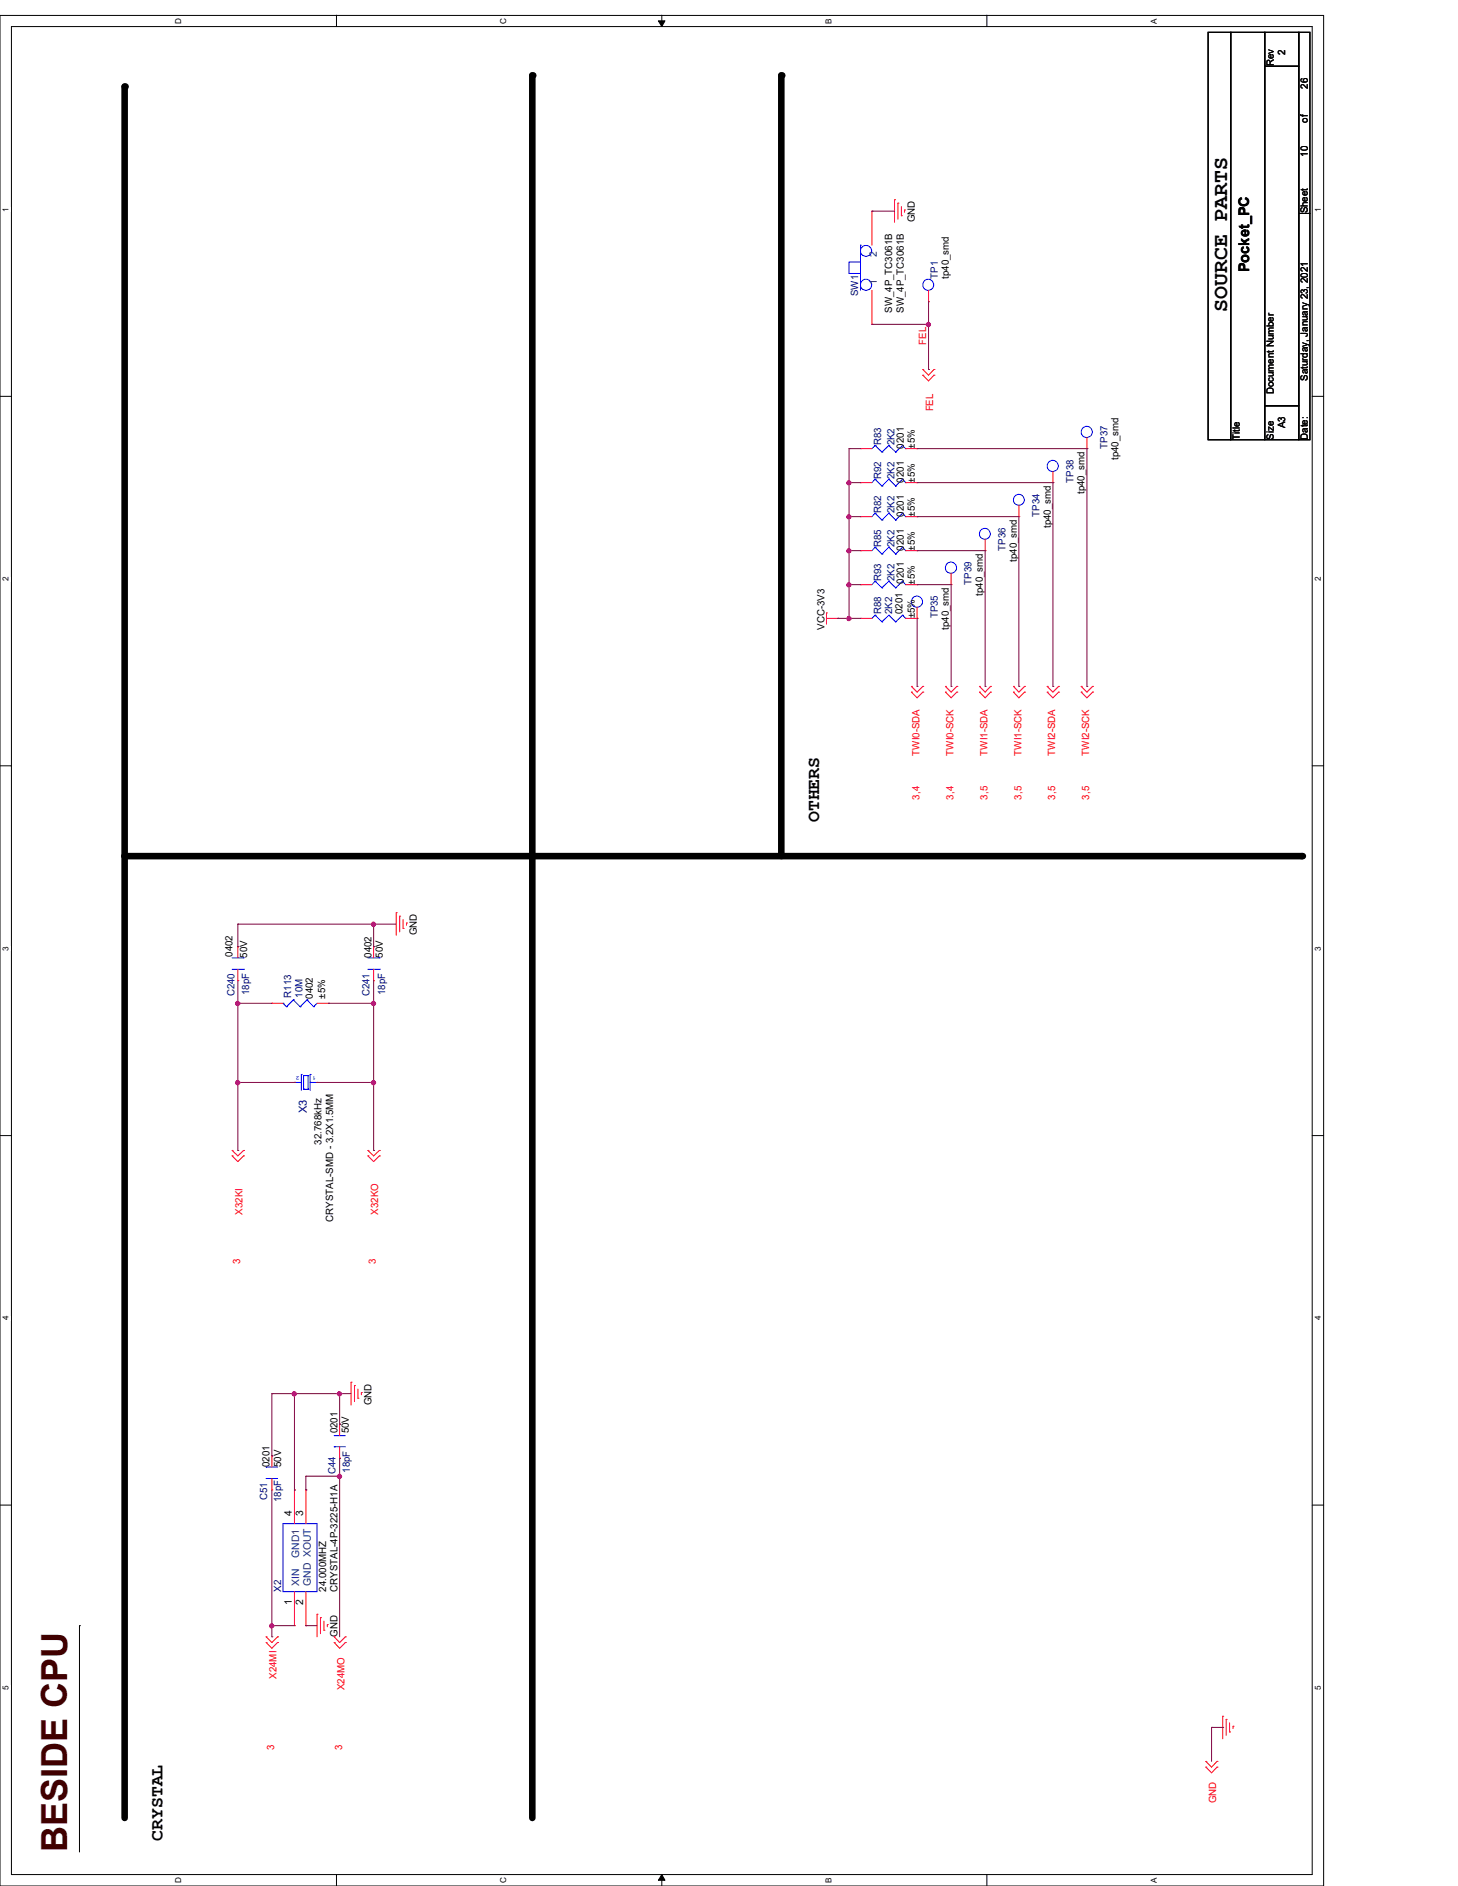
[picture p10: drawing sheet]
<svg xmlns="http://www.w3.org/2000/svg" width="216mm" height="279mm" viewBox="0 0 216 279" stroke-linecap="round" stroke-linejoin="round" font-family="sans-serif">
<path d="M0 2.3h196v277.1h-196zM1.7 3.9h192.6v273.8h-192.6z" fill="none" stroke="#000" stroke-width=".15"/>
<g fill="#fff">
<path d="M.2 249.7h1.3v.7h-1.3z"/>
<path d="M194.5 249.7h1.3v.7h-1.3z"/>
</g>
<path d="M0 223h1.7M194.3 223h1.7" fill="none" stroke="#000" stroke-width=".15"/>
<g fill="#fff">
<path d="M.2 195h1.3v.6h-1.3z"/>
<path d="M194.5 195h1.3v.6h-1.3z"/>
</g>
<path d="M0 168.2h1.7M194.3 168.2h1.7" fill="none" stroke="#000" stroke-width=".15"/>
<g fill="#fff">
<path d="M.2 140.3h1.3v.6h-1.3z"/>
<path d="M194.5 140.3h1.3v.6h-1.3z"/>
</g>
<path d="M0 113.5h1.7M194.3 113.5h1.7" fill="none" stroke="#000" stroke-width=".15"/>
<g fill="#fff">
<path d="M.2 85.5h1.3v.6h-1.3z"/>
<path d="M194.5 85.5h1.3v.6h-1.3z"/>
</g>
<path d="M0 58.7h1.7M194.3 58.7h1.7" fill="none" stroke="#000" stroke-width=".15"/>
<g fill="#fff">
<path d="M.2 30.7h1.3v.7h-1.3z"/>
<path d="M194.5 30.7h1.3v.7h-1.3z"/>
<path d="M25.7 278.1h1.4v.9h-1.4z"/>
<path d="M25.7 2.7h1.4v.8h-1.4z"/>
<path d="M73.9 278.1h1.3v.9h-1.3z"/>
<path d="M73.9 2.7h1.3v.8h-1.3z"/>
</g>
<path d="M49.8 2.2v1.7M49.8 277.7v1.7" fill="none" stroke="#000" stroke-width=".15"/>
<g fill="#fff">
<path d="M122 278.2h1.4v.8h-1.4z"/>
<path d="M122 2.8h1.4v.7h-1.4z"/>
</g>
<path d="M97.5 3.1h1l-.5 .8zM98 2.2v1.7M98 277.7l.5 .9h-1zM98 277.7v1.7" fill="none" stroke="#000" stroke-width=".15"/>
<path d="M97.5 3.1h1l-.5 .8zM98 277.7l.5 .9h-1z" fill="#000"/>
<g fill="#fff">
<path d="M170.2 278.2h1.3v.8h-1.3z"/>
<path d="M170.2 2.8h1.3v.7h-1.3z"/>
</g>
<path d="M146.1 2.2v1.7M178.9 4.8h3.3v60.4h-3.3zM182.2 4.8h5.1v60.4h-5.1zM187.3 9.8h5v50.3h-5zM187.3 4.8h5v5h-5zM192.3 4.8h1.7v26.8h-1.7zM192.3 31.6h1.7v33.6h-1.7zM187.3 60.1h5v5.1h-5zM11.8 240.8h.1M11.8 240.8v33.6M146.1 277.7v1.7" fill="none" stroke="#000" stroke-width=".15"/>
<path d="M18.5 12.8v256.5M78.8 11.2v258.1M115.7 11.2v115.6M18.5 126.8h174.3" fill="none" stroke="#000" stroke-width=".97"/>
<g fill="#000">
<circle cx="18.5" cy="12.8" r=".49"/>
<circle cx="78.8" cy="11.2" r=".49"/>
<circle cx="115.7" cy="11.2" r=".49"/>
<circle cx="18.5" cy="126.8" r=".49"/>
<circle cx="78.8" cy="126.8" r=".49"/>
<circle cx="192.8" cy="126.8" r=".49"/>
</g>
<g fill="none" stroke="#f00" stroke-width=".15">
<path d="M129.1 31.3h.1M129.1 31.3v5M132.5 29.6h.1M132.5 29.6v3.3M133 30.1h.1M133 30.1v2.4M133.5 32h.1M133.5 30.6v1.4M133.9 31.1h.1M133.9 31.1v.4M129.1 48h.1M129.1 43v5"/>
<path d="M136.7 55.6h.1M136.7 54.7h.1M136.7 55.6l.8 .8 .8-.8M136.7 54.7l.8 .9 .8-.9M137.5 44.7h.1M137.5 43v1.7M138.3 55.6h.1M138.3 54.7h.1M127.4 76.5h.1M127.4 71.5h.1M127.4 66.5h.1M127.4 76.5h1.7"/>
<path d="M127.4 71.5h1.7M127.4 66.5h1.7M134.1 76.5h1.7M134.1 71.5h1.7M134.1 66.5h1.7M135.8 76.5h.1M135.8 71.5h.1M135.8 66.5h.1M145.9 79.9v1.7M150.9 76.5h.1M150.9 74.8v1.7M155.9 71.5h.1"/>
<path d="M155.9 69.9v1.6M161 66.5h.1M161 64.8v1.7M122.4 90.8h.1M122.4 91.6h1.7M122.4 90.8v1.7M124.1 91.6h.1M127.4 91.6h.1M127.4 86.6h.1M127.4 81.6h.1M127.4 91.6h1.7M127.4 86.6h1.7"/>
<path d="M127.4 81.6h1.7M134.1 91.6h1.7M134.1 86.6h1.7M134.1 81.6h1.7M135.8 91.6h.1M135.8 86.6h.1M135.8 81.6h.1M135.8 90v1.6M140.8 86.6h.1M140.8 84.9v1.7M145.9 81.6h.1M135 102.5h.1"/>
<path d="M135 101.7h.1M135 102.5l.8 .9 .9-.9M135 101.7l.8 .8 .9-.8M136.7 102.5h.1M136.7 101.7h.1M140 102.5h.1M140 101.7h.1M140 102.5l.8 .9 .9-.9M140 101.7l.8 .8 .9-.8M141.7 102.5h.1M141.7 101.7h.1M145 102.5h.1"/>
<path d="M145 101.7h.1M145 102.5l.9 .9 .8-.9M145 101.7l.9 .8 .8-.8M146.7 102.5h.1M146.7 101.7h.1M150.1 102.5h.1M150.1 101.7h.1M150.1 102.5l.8 .9 .8-.9M150.1 101.7l.8 .8 .8-.8M151.7 102.5h.1M151.7 101.7h.1M155.1 102.5h.1"/>
<path d="M155.1 101.7h.1M155.1 102.5l.8 .9 .9-.9M155.1 101.7l.8 .8 .9-.8M156.8 102.5h.1M156.8 101.7h.1M160.1 102.5h.1M160.1 101.7h.1M160.1 102.5l.9 .9 .8-.9M160.1 101.7l.9 .8 .8-.8M161.8 102.5h.1M161.8 101.7h.1M58.7 135.2h.1"/>
<path d="M58.7 135.2v3.4M59.2 135.7h.1M59.2 135.7v2.3M59.7 137.5h.1M59.7 136.2v1.3M60.2 136.7h.1M60.2 136.7v.4M35.2 145.3h.1M35.2 140.3h.1M35.2 140.3v1.6M35.2 143.6v1.7M40.3 148.6h.1"/>
<path d="M40.3 148.6h1.6M46.9 148.6h1.7M48.6 148.6h.1M55.3 145.3h.1M55.3 140.3h.1M55.3 140.3v1.6M55.3 143.6v1.7M34.4 171.2h.1M34.4 170.4h.1M34.4 171.2l.8 .9 .9-.9M34.4 170.4l.8 .8 .9-.8M36.1 171.2h.1"/>
<path d="M36.1 170.4h.1M43.6 160.4h.1M46.9 160.4h.1M54.5 171.2h.1M54.5 170.4h.1M54.5 171.2l.8 .9 .9-.9M54.5 170.4l.8 .8 .9-.8M56.2 171.2h.1M56.2 170.4h.1M40.3 215.7h.1M40.3 215.7v1.6M40.3 219v1.7"/>
<path d="M50.3 211h.1M50.3 216h.1M50.3 211v1.7M50.3 214.3v1.7M52 204.8h.1M52 204.8v3.4M52.5 205.3h.1M52.5 205.3v2.3M53 207.1h.1M53 205.8v1.3M53.5 206.3h.1M53.5 206.3v.3"/>
<path d="M40.3 220.7h.1M43.6 220.7h.1M43.6 220.7v5M43.6 235.8v5M45.3 220.7h.1M45.3 220.7v5M45.3 235.8v5M46.9 239.1h.1M46.9 239.1v3.4M47.5 239.6h.1M47.5 239.6v2.4M39.4 243.3h.1"/>
<path d="M39.4 242.5h.1M39.4 243.3l.9 .9 .8-.9M39.4 242.5l.9 .8 .8-.8M41.1 243.3h.1M41.1 242.5h.1M43.6 240.8h.1M45.3 240.8h.1M48 241.5h.1M48 240.2v1.3M48.5 240.7h.1M48.5 240.7v.3M49.5 243.3h.1"/>
<path d="M49.5 242.5h.1M49.5 243.3l.8 .9 .8-.9M49.5 242.5l.8 .8 .8-.8M51.1 243.3h.1M51.1 242.5h.1M181.1 254.3h.1M181.1 254.3v3.3M181.6 254.7h.1M181.6 254.7v2.4M182.1 256.6h.1M182.1 255.2v1.4M182.6 255.7h.1"/>
<path d="M182.6 255.7v.4M178.6 261.8h.1M178.6 260.9h.1M178.6 261.8l.8 .8 .8-.8M178.6 260.9l.8 .9 .8-.9M180.2 261.8h.1M180.2 260.9h.1"/>
</g>
<g fill="none" stroke="#00f" stroke-width=".15">
<path d="M125.7 38.8h1.7v1.7h-1.7zM127.4 36.3h.1M127.4 36.3v6.7M129.6 76h.1M129.6 71h.1M129.6 66h.1M129.6 76l-.5 .5M129.6 76l1 1M129.6 71l-.5 .5M129.6 71l1 1M129.6 66l-.5 .5M129.6 66l1 1"/>
<path d="M130.6 77h.1M130.6 72h.1M130.6 67h.1M131.6 76h.1M131.6 71h.1M131.6 66h.1M131.6 76l-1 1M131.6 76l1 1M131.6 71l-1 1M131.6 71l1 1M131.6 66l-1 1M131.6 66l1 1"/>
<path d="M132.6 77h.1M132.6 72h.1M132.6 67h.1M133.6 76h.1M133.6 71h.1M133.6 66h.1M133.6 76l-1 1M133.6 76l.5 .5M133.6 71l-1 1M133.6 71l.5 .5M133.6 66l-1 1M133.6 66l.5 .5"/>
<path d="M134.1 76.5h.1M134.1 71.5h.1M134.1 66.5h.1M129.6 91.1h.1M129.6 86.1h.1M129.6 81.1h.1M129.6 91.1l-.5 .5M129.6 91.1l1 1M129.6 86.1l-.5 .5M129.6 86.1l1 1M129.6 81.1l-.5 .5M129.6 81.1l1 1"/>
<path d="M130.6 92.1h.1M130.6 87.1h.1M130.6 82.1h.1M131.6 91.1h.1M131.6 86.1h.1M131.6 81.1h.1M131.6 91.1l-1 1M131.6 91.1l1 1M131.6 86.1l-1 1M131.6 86.1l1 1M131.6 81.1l-1 1M131.6 81.1l1 1"/>
<path d="M132.6 92.1h.1M132.6 87.1h.1M132.6 82.1h.1M133.6 91.1h.1M133.6 86.1h.1M133.6 81.1h.1M133.6 91.1l-1 1M133.6 91.1l.5 .5M133.6 86.1l-1 1M133.6 86.1l.5 .5M133.6 81.1l-1 1M133.6 81.1l.5 .5"/>
<path d="M134.1 91.6h.1M134.1 86.6h.1M134.1 81.6h.1M34.4 143.6h1.7M34.4 141.9h1.7M36.1 143.6h.1M36.1 141.9h.1M41.9 148.6h.1M41.9 148.6l.5 .5M42.4 149.1h.1M43.4 148.1h.1M43.4 148.1l1 1"/>
<path d="M43.4 148.1l-1 1M44.4 149.1h.1M44.6 159.2h.1M44.6 159.2v2.3M45 159.3h.1M45 159.3h.6M45 159.3v2.1M45.5 148.1h.1M45.5 148.1l.9 1M45.5 148.1l-1.1 1M45.6 159.3h.1M45.6 159.3v2.1"/>
<path d="M45.9 159.2h.1M45.9 159.2v2.3M46.4 149.1h.1M46.9 148.6l-.5 .5M54.5 143.6h1.7M54.5 141.9h1.7M56.2 143.6h.1M56.2 141.9h.1M43.6 160.4h.1M43.6 160.4h1M45 161.4h.1M45 161.4h.6"/>
<path d="M45.6 161.4h.1M45.9 160.4h.1M45.9 160.4h1M39.4 217.3h.1M39.4 219h.1M39.4 217.3h1.7M39.4 219h1.7M49.5 212.7h.1M49.5 214.3h.1M49.5 212.7h1.6M49.5 214.3h1.6M41.9 225.7h5v10.1h-5z"/>
<circle cx="128.2" cy="37.2" r=".82"/>
<circle cx="128.2" cy="42.2" r=".83"/>
<circle cx="137.5" cy="42.2" r=".82"/>
<circle cx="145.8" cy="79.1" r=".81"/>
<circle cx="150.9" cy="74" r=".81"/>
<circle cx="155.9" cy="69" r=".83"/>
<circle cx="160.9" cy="64" r=".83"/>
<circle cx="135.8" cy="89.1" r=".83"/>
<circle cx="140.8" cy="84.1" r=".83"/>
</g>
<path d="M125.7 76.5v10.1M124.1 91.6h.1M124.1 91.6h3.3M125.7 86.6h.1M125.7 91.6h.1M125.7 81.6h.1M125.7 81.6h1.7M125.7 86.6h1.7M135.8 81.6h.1M135.8 81.6h10.1v20.1M145.9 101.7h.1" fill="none" stroke="#800040" stroke-width=".15"/>
<circle cx="125.7" cy="76.6" r=".32" fill="#f0f"/>
<circle cx="125.7" cy="76.6" r=".32" fill="none" stroke="#f0f" stroke-width=".15"/>
<circle cx="125.7" cy="81.6" r=".32" fill="#f0f"/>
<circle cx="125.7" cy="81.6" r=".32" fill="none" stroke="#f0f" stroke-width=".15"/>
<path d="M125.7 76.5h.1M125.7 76.5h1.7M135.8 76.5h.1M135.8 76.5h15.1v25.2M125.7 91.6h.1M125.7 86.6v5M135.8 86.6h.1M135.8 91.6v10.1M135.8 86.6h5v15.1M135.8 101.7h.1M140.8 101.7h.1M150.9 101.7h.1" fill="none" stroke="#800040" stroke-width=".15"/>
<circle cx="125.7" cy="86.6" r=".32" fill="#f0f"/>
<circle cx="125.7" cy="86.6" r=".32" fill="none" stroke="#f0f" stroke-width=".15"/>
<circle cx="125.7" cy="91.6" r=".32" fill="#f0f"/>
<circle cx="125.7" cy="91.6" r=".32" fill="none" stroke="#f0f" stroke-width=".15"/>
<path d="M129.1 48h.1M129.1 48h8.4M179.4 255.9h.1M179.4 255.9h1.7M179.4 255.9v5M181.1 255.9h.1" fill="none" stroke="#800040" stroke-width=".15"/>
<circle cx="137.5" cy="48.1" r=".32" fill="#f0f"/>
<circle cx="137.5" cy="48.1" r=".32" fill="none" stroke="#f0f" stroke-width=".15"/>
<path d="M129.1 31.3h.1M129.1 31.3h3.4M137.5 54.7h.1M137.5 48h.1M137.5 44.7v10M125.7 71.5h.1M125.7 76.5h.1M125.7 66.5h.1M125.7 71.5h1.7M125.7 66.5v10M125.7 66.5h1.7" fill="none" stroke="#800040" stroke-width=".15"/>
<circle cx="125.7" cy="71.5" r=".32" fill="#f0f"/>
<circle cx="125.7" cy="71.5" r=".32" fill="none" stroke="#f0f" stroke-width=".15"/>
<path d="M135.8 71.5h20.1M135.8 66.5h25.2M155.9 71.5h.1M155.9 71.5v30.2M161 66.5h.1M161 66.5v35.2M155.9 101.7h.1M161 101.7h.1M35.2 160.4h8.4M43.6 160.4h.1" fill="none" stroke="#800040" stroke-width=".15"/>
<circle cx="35.2" cy="160.4" r=".32" fill="#f0f"/>
<circle cx="35.2" cy="160.4" r=".32" fill="none" stroke="#f0f" stroke-width=".15"/>
<path d="M35.2 148.6v11.8M35.2 160.4h.1M46.9 160.4h8.4M55.3 160.4h.1" fill="none" stroke="#800040" stroke-width=".15"/>
<circle cx="55.3" cy="160.4" r=".32" fill="#f0f"/>
<circle cx="55.3" cy="160.4" r=".32" fill="none" stroke="#f0f" stroke-width=".15"/>
<path d="M35.2 148.6h.1M35.2 148.6h5.1M55.3 148.6v11.8M55.3 160.4h.1" fill="none" stroke="#800040" stroke-width=".15"/>
<circle cx="35.2" cy="148.7" r=".32" fill="#f0f"/>
<circle cx="35.2" cy="148.7" r=".32" fill="none" stroke="#f0f" stroke-width=".15"/>
<path d="M35.2 148.6h.1M35.2 145.3v3.3M48.6 148.6h.1M48.6 148.6h6.7" fill="none" stroke="#800040" stroke-width=".15"/>
<circle cx="55.3" cy="148.7" r=".32" fill="#f0f"/>
<circle cx="55.3" cy="148.7" r=".32" fill="none" stroke="#f0f" stroke-width=".15"/>
<path d="M55.3 136.9v3.4M55.3 148.6h.1M55.3 140.3h.1M55.3 145.3v3.3" fill="none" stroke="#800040" stroke-width=".15"/>
<circle cx="55.3" cy="136.9" r=".32" fill="#f0f"/>
<circle cx="55.3" cy="136.9" r=".32" fill="none" stroke="#f0f" stroke-width=".15"/>
<path d="M35.2 136.9h.1M35.2 136.9h23.5M35.2 136.9v3.4M55.3 136.9h.1M35.2 140.3h.1M35.2 170.4h.1M35.2 160.4v10M55.3 170.4h.1M55.3 160.4v10M40.3 220.7v21.8M40.3 242.5h.1M40.3 240.8h.1" fill="none" stroke="#800040" stroke-width=".15"/>
<circle cx="40.2" cy="240.9" r=".32" fill="#f0f"/>
<circle cx="40.2" cy="240.9" r=".32" fill="none" stroke="#f0f" stroke-width=".15"/>
<path d="M40.3 215.7h.1M40.3 206.5h.1M40.3 206.5v9.2M40.3 206.5h3.3v14.2M43.6 220.7h.1M40.3 240.8h.1M40.3 240.8h3.3" fill="none" stroke="#800040" stroke-width=".15"/>
<circle cx="43.6" cy="206.5" r=".32" fill="#f0f"/>
<circle cx="43.6" cy="206.5" r=".32" fill="none" stroke="#f0f" stroke-width=".15"/>
<path d="M43.6 206.5h.1M43.6 206.5h6.7M45.3 218.7h.1M45.3 218.7v2M45.3 218.7h5M50.3 218.7h.1M50.3 218.7v23.8M45.3 220.7h.1M45.3 240.8h.1M45.3 240.8h1.6" fill="none" stroke="#800040" stroke-width=".15"/>
<circle cx="50.3" cy="218.7" r=".32" fill="#f0f"/>
<circle cx="50.3" cy="218.7" r=".32" fill="none" stroke="#f0f" stroke-width=".15"/>
<path d="M50.3 211h.1M50.3 206.5h.1M50.3 206.5v4.5M50.3 206.5h1.7" fill="none" stroke="#800040" stroke-width=".15"/>
<circle cx="50.3" cy="206.5" r=".32" fill="#f0f"/>
<circle cx="50.3" cy="206.5" r=".32" fill="none" stroke="#f0f" stroke-width=".15"/>
<path d="M50.3 216h.1M50.3 216v2.7" fill="none" stroke="#800040" stroke-width=".15"/>
<circle cx="125.7" cy="76.6" r=".32" fill="#f0f"/>
<circle cx="125.7" cy="76.6" r=".32" fill="none" stroke="#f0f" stroke-width=".15"/>
<circle cx="125.7" cy="81.6" r=".32" fill="#f0f"/>
<circle cx="125.7" cy="81.6" r=".32" fill="none" stroke="#f0f" stroke-width=".15"/>
<circle cx="125.7" cy="86.6" r=".32" fill="#f0f"/>
<circle cx="125.7" cy="86.6" r=".32" fill="none" stroke="#f0f" stroke-width=".15"/>
<circle cx="125.7" cy="91.6" r=".32" fill="#f0f"/>
<circle cx="125.7" cy="91.6" r=".32" fill="none" stroke="#f0f" stroke-width=".15"/>
<circle cx="137.5" cy="48.1" r=".32" fill="#f0f"/>
<circle cx="137.5" cy="48.1" r=".32" fill="none" stroke="#f0f" stroke-width=".15"/>
<circle cx="125.7" cy="71.5" r=".32" fill="#f0f"/>
<circle cx="125.7" cy="71.5" r=".32" fill="none" stroke="#f0f" stroke-width=".15"/>
<circle cx="35.2" cy="160.4" r=".32" fill="#f0f"/>
<circle cx="35.2" cy="160.4" r=".32" fill="none" stroke="#f0f" stroke-width=".15"/>
<circle cx="55.3" cy="160.4" r=".32" fill="#f0f"/>
<circle cx="55.3" cy="160.4" r=".32" fill="none" stroke="#f0f" stroke-width=".15"/>
<circle cx="35.2" cy="148.7" r=".32" fill="#f0f"/>
<circle cx="35.2" cy="148.7" r=".32" fill="none" stroke="#f0f" stroke-width=".15"/>
<circle cx="55.3" cy="148.7" r=".32" fill="#f0f"/>
<circle cx="55.3" cy="148.7" r=".32" fill="none" stroke="#f0f" stroke-width=".15"/>
<circle cx="55.3" cy="136.9" r=".32" fill="#f0f"/>
<circle cx="55.3" cy="136.9" r=".32" fill="none" stroke="#f0f" stroke-width=".15"/>
<circle cx="40.2" cy="240.9" r=".32" fill="#f0f"/>
<circle cx="40.2" cy="240.9" r=".32" fill="none" stroke="#f0f" stroke-width=".15"/>
<circle cx="43.6" cy="206.5" r=".32" fill="#f0f"/>
<circle cx="43.6" cy="206.5" r=".32" fill="none" stroke="#f0f" stroke-width=".15"/>
<circle cx="50.3" cy="218.7" r=".32" fill="#f0f"/>
<circle cx="50.3" cy="218.7" r=".32" fill="none" stroke="#f0f" stroke-width=".15"/>
<circle cx="50.3" cy="206.5" r=".32" fill="#f0f"/>
<circle cx="50.3" cy="206.5" r=".32" fill="none" stroke="#f0f" stroke-width=".15"/>
<text font-size="5.3" fill="#400000" x="9.9" y="274.4" transform="rotate(-90 9.9 274.4)">BESIDE CPU</text>
<text font-size="3.2" x="181.7" y="46.2" transform="rotate(-90 181.7 46.2)">SOURCE PARTS</text>
<g font-size="2.7">
<text x="121.3" y="121.8" transform="rotate(-90 121.3 121.8)">OTHERS</text>
<text x="24" y="272.7" transform="rotate(-90 24 272.7)">CRYSTAL</text>
</g>
<text font-size="2.2" x="185" y="40.3" transform="rotate(-90 185 40.3)">Pocket_PC</text>
<text font-size="1.7" fill="#000080" x="45.4" y="164.9" transform="rotate(-90 45.4 164.9)">X3</text>
<g font-size="1.5">
<text x="188.6" y="9.8" transform="rotate(-90 188.6 9.8)">Rev</text>
<text x="190.3" y="8.1" transform="rotate(-90 190.3 8.1)">2</text>
<text x="193.7" y="13.2" transform="rotate(-90 193.7 13.2)">26</text>
<text x="193.7" y="23.2" transform="rotate(-90 193.7 23.2)">10</text>
<text x="193.7" y="18.2" transform="rotate(-90 193.7 18.2)">of</text>
<text x="135.5" y="32.9" transform="rotate(-90 135.5 32.9)">GND</text>
<text x="193.7" y="31.6" transform="rotate(-90 193.7 31.6)">Sheet</text>
<text x="140.5" y="41.3" transform="rotate(-90 140.5 41.3)">tp40_smd</text>
<text x="132.1" y="46.4" transform="rotate(-90 132.1 46.4)">SW_4P_TC3061B</text>
<text x="133.8" y="46.4" transform="rotate(-90 133.8 46.4)">SW_4P_TC3061B</text>
<text x="188.6" y="58.4" transform="rotate(-90 188.6 58.4)">Document Number</text>
<text x="193.7" y="56.4" transform="rotate(-90 193.7 56.4)">Saturday, January 23, 2021</text>
<text x="183.6" y="65.2" transform="rotate(-90 183.6 65.2)">Title</text>
<text x="188.6" y="65.2" transform="rotate(-90 188.6 65.2)">Size</text>
<text x="190.3" y="63.5" transform="rotate(-90 190.3 63.5)">A3</text>
<text x="193.7" y="65.2" transform="rotate(-90 193.7 65.2)">Date:</text>
<text x="133.8" y="71.5" transform="rotate(-90 133.8 71.5)">0201</text>
<text x="133.8" y="66.5" transform="rotate(-90 133.8 66.5)">0201</text>
<text x="135.5" y="71.5" transform="rotate(-90 135.5 71.5)">±5%</text>
<text x="135.5" y="66.5" transform="rotate(-90 135.5 66.5)">±5%</text>
<text x="165.7" y="68.2" transform="rotate(-90 165.7 68.2)">tp40_smd</text>
<text x="133.8" y="76.5" transform="rotate(-90 133.8 76.5)">0201</text>
<text x="135.5" y="76.5" transform="rotate(-90 135.5 76.5)">±5%</text>
<text x="160.6" y="73.2" transform="rotate(-90 160.6 73.2)">tp40_smd</text>
<text x="133.8" y="81.6" transform="rotate(-90 133.8 81.6)">0201</text>
<text x="135.5" y="81.6" transform="rotate(-90 135.5 81.6)">±5%</text>
<text x="150.6" y="83.2" transform="rotate(-90 150.6 83.2)">tp40_smd</text>
<text x="155.6" y="78.2" transform="rotate(-90 155.6 78.2)">tp40_smd</text>
<text x="133.8" y="86.4" transform="rotate(-90 133.8 86.4)">0201</text>
<text x="135.5" y="86.6" transform="rotate(-90 135.5 86.6)">±5%</text>
<text x="145.5" y="88.3" transform="rotate(-90 145.5 88.3)">tp40_smd</text>
<text x="122.1" y="93.3" transform="rotate(-90 122.1 93.3)">VCC-3V3</text>
<text x="133.6" y="91" transform="rotate(-90 133.6 91)">0201</text>
<text x="135.5" y="91.6" transform="rotate(-90 135.5 91.6)">±5%</text>
<text x="140.5" y="93.3" transform="rotate(-90 140.5 93.3)">tp40_smd</text>
<text x="34.4" y="141.7" transform="rotate(-90 34.4 141.7)">0402</text>
<text x="36.6" y="141.9" transform="rotate(-90 36.6 141.9)">50V</text>
<text x="55" y="141.9" transform="rotate(-90 55 141.9)">0402</text>
<text x="56.7" y="141.9" transform="rotate(-90 56.7 141.9)">50V</text>
<text x="61.7" y="138.6" transform="rotate(-90 61.7 138.6)">GND</text>
<text x="46.3" y="148" transform="rotate(-90 46.3 148)">0402</text>
<text x="48.1" y="148" transform="rotate(-90 48.1 148)">±5%</text>
<text x="47.6" y="169.6" transform="rotate(-90 47.6 169.6)">32.768kHz</text>
<text x="49.3" y="181" transform="rotate(-90 49.3 181)">CRYSTAL-SMD - 3.2X1.5MM</text>
<text x="55" y="208.2" transform="rotate(-90 55 208.2)">GND</text>
<text x="50" y="212.3" transform="rotate(-90 50 212.3)">0201</text>
<text x="51.6" y="212.3" transform="rotate(-90 51.6 212.3)">50V</text>
<text x="39.9" y="217.3" transform="rotate(-90 39.9 217.3)">0201</text>
<text x="41.6" y="217.3" transform="rotate(-90 41.6 217.3)">50V</text>
<text x="43.2" y="224.5" transform="rotate(-90 43.2 224.5)">4</text>
<text x="44.9" y="224.5" transform="rotate(-90 44.9 224.5)">3</text>
<text x="43.2" y="237.8" transform="rotate(-90 43.2 237.8)">1</text>
<text x="44.9" y="237.8" transform="rotate(-90 44.9 237.8)">2</text>
<text x="48.3" y="235.8" transform="rotate(-90 48.3 235.8)">24.000MHZ</text>
<text x="50" y="235.8" transform="rotate(-90 50 235.8)">CRYSTAL-4P-3225-H1A</text>
<text x="50" y="242.5" transform="rotate(-90 50 242.5)">GND</text>
</g>
<g font-size="1.5" fill="#004080">
<text x="129.8" y="38" transform="rotate(-90 129.8 38)">2</text>
<text x="129.8" y="42.2" transform="rotate(-90 129.8 42.2)">1</text>
<text x="44.3" y="230.8" transform="rotate(-90 44.3 230.8)">GND1</text>
<text x="44.3" y="235" transform="rotate(-90 44.3 235)">XIN</text>
<text x="46" y="235" transform="rotate(-90 46 235)">GND XOUT</text>
</g>
<g font-size="1.5" fill="#000080">
<text x="138.9" y="41.3" transform="rotate(-90 138.9 41.3)">TP1</text>
<text x="127.1" y="43.9" transform="rotate(-90 127.1 43.9)">SW1</text>
<text x="130.5" y="66" transform="rotate(-90 130.5 66)">R83</text>
<text x="132.5" y="66" transform="rotate(-90 132.5 66)">2K2</text>
<text x="130.5" y="71" transform="rotate(-90 130.5 71)">R92</text>
<text x="132.5" y="71" transform="rotate(-90 132.5 71)">2K2</text>
<text x="159" y="71.5" transform="rotate(-90 159 71.5)">TP38</text>
<text x="164" y="66.5" transform="rotate(-90 164 66.5)">TP37</text>
<text x="130.5" y="76" transform="rotate(-90 130.5 76)">R82</text>
<text x="132.5" y="76" transform="rotate(-90 132.5 76)">2K2</text>
<text x="153.9" y="76.5" transform="rotate(-90 153.9 76.5)">TP34</text>
<text x="130.5" y="81.1" transform="rotate(-90 130.5 81.1)">R85</text>
<text x="132.5" y="81.1" transform="rotate(-90 132.5 81.1)">2K2</text>
<text x="148.9" y="81.6" transform="rotate(-90 148.9 81.6)">TP36</text>
<text x="130.5" y="86.1" transform="rotate(-90 130.5 86.1)">R93</text>
<text x="132.5" y="86.1" transform="rotate(-90 132.5 86.1)">2K2</text>
<text x="143.8" y="86.6" transform="rotate(-90 143.8 86.6)">TP39</text>
<text x="130.5" y="91" transform="rotate(-90 130.5 91)">R88</text>
<text x="132.1" y="91" transform="rotate(-90 132.1 91)">2K2</text>
<text x="138.9" y="91.6" transform="rotate(-90 138.9 91.6)">TP35</text>
<text x="34.7" y="147.6" transform="rotate(-90 34.7 147.6)">C240</text>
<text x="36.9" y="147.4" transform="rotate(-90 36.9 147.4)">18pF</text>
<text x="43.1" y="147.8" transform="rotate(-90 43.1 147.8)">R113</text>
<text x="44.8" y="147.8" transform="rotate(-90 44.8 147.8)">10M</text>
<text x="54.7" y="147.6" transform="rotate(-90 54.7 147.6)">C241</text>
<text x="57" y="147.4" transform="rotate(-90 57 147.4)">18pF</text>
<text x="49.7" y="218.4" transform="rotate(-90 49.7 218.4)">C44</text>
<text x="51.8" y="218.2" transform="rotate(-90 51.8 218.2)">18pF</text>
<text x="39.6" y="222.2" transform="rotate(-90 39.6 222.2)">C51</text>
<text x="41.6" y="222.5" transform="rotate(-90 41.6 222.5)">18pF</text>
<text x="41.6" y="235.8" transform="rotate(-90 41.6 235.8)">X2</text>
</g>
<g font-size="1.5" fill="#f00">
<text x="137.2" y="51.1" transform="rotate(-90 137.2 51.1)">FEL</text>
<text x="138.2" y="61" transform="rotate(-90 138.2 61)">FEL</text>
<text x="136.1" y="111.9" transform="rotate(-90 136.1 111.9)">TWI0-SDA</text>
<text x="141.2" y="111.9" transform="rotate(-90 141.2 111.9)">TWI0-SCK</text>
<text x="146.2" y="111.9" transform="rotate(-90 146.2 111.9)">TWI1-SDA</text>
<text x="151.3" y="111.9" transform="rotate(-90 151.3 111.9)">TWI1-SCK</text>
<text x="156.3" y="111.9" transform="rotate(-90 156.3 111.9)">TWI2-SDA</text>
<text x="161.3" y="111.9" transform="rotate(-90 161.3 111.9)">TWI2-SCK</text>
<text x="136.1" y="118.4" transform="rotate(-90 136.1 118.4)">3,4</text>
<text x="141.2" y="118.4" transform="rotate(-90 141.2 118.4)">3,4</text>
<text x="146.2" y="118.4" transform="rotate(-90 146.2 118.4)">3,5</text>
<text x="151.3" y="118.4" transform="rotate(-90 151.3 118.4)">3,5</text>
<text x="156.3" y="118.4" transform="rotate(-90 156.3 118.4)">3,5</text>
<text x="161.3" y="118.4" transform="rotate(-90 161.3 118.4)">3,5</text>
<text x="35.9" y="180" transform="rotate(-90 35.9 180)">X32KI</text>
<text x="56" y="180" transform="rotate(-90 56 180)">X32KO</text>
<text x="35.6" y="187.2" transform="rotate(-90 35.6 187.2)">3</text>
<text x="55.7" y="187.2" transform="rotate(-90 55.7 187.2)">3</text>
<text x="40.9" y="248.7" transform="rotate(-90 40.9 248.7)">X24MI</text>
<text x="51" y="250.4" transform="rotate(-90 51 250.4)">X24MO</text>
<text x="40.6" y="259.2" transform="rotate(-90 40.6 259.2)">3</text>
<text x="50.7" y="259.2" transform="rotate(-90 50.7 259.2)">3</text>
<text x="180.1" y="267.2" transform="rotate(-90 180.1 267.2)">GND</text>
</g>
<g font-size="1.2">
<text x="26.8" y="3.5" transform="rotate(-90 26.8 3.5)">D</text>
<text x="75" y="3.5" transform="rotate(-90 75 3.5)">C</text>
<text x="123.1" y="3.5" transform="rotate(-90 123.1 3.5)">B</text>
<text x="171.3" y="3.5" transform="rotate(-90 171.3 3.5)">A</text>
<text x="1.3" y="31.4" transform="rotate(-90 1.3 31.4)">1</text>
<text x="195.6" y="31.4" transform="rotate(-90 195.6 31.4)">1</text>
<text x="1.3" y="86.1" transform="rotate(-90 1.3 86.1)">2</text>
<text x="195.6" y="86.1" transform="rotate(-90 195.6 86.1)">2</text>
<text x="1.3" y="140.9" transform="rotate(-90 1.3 140.9)">3</text>
<text x="195.6" y="140.9" transform="rotate(-90 195.6 140.9)">3</text>
<text x="1.3" y="195.6" transform="rotate(-90 1.3 195.6)">4</text>
<text x="195.6" y="195.6" transform="rotate(-90 195.6 195.6)">4</text>
<text x="1.3" y="250.4" transform="rotate(-90 1.3 250.4)">5</text>
<text x="195.6" y="250.4" transform="rotate(-90 195.6 250.4)">5</text>
<text x="26.8" y="279" transform="rotate(-90 26.8 279)">D</text>
<text x="75" y="279" transform="rotate(-90 75 279)">C</text>
<text x="123.1" y="279" transform="rotate(-90 123.1 279)">B</text>
<text x="171.3" y="279" transform="rotate(-90 171.3 279)">A</text>
</g>
<g font-size=".8" fill="#00f">
<text x="44.3" y="159.4" transform="rotate(-180 44.3 159.4)">2</text>
<text x="46.8" y="159.4" transform="rotate(-180 46.8 159.4)">1</text>
</g>
</svg>
